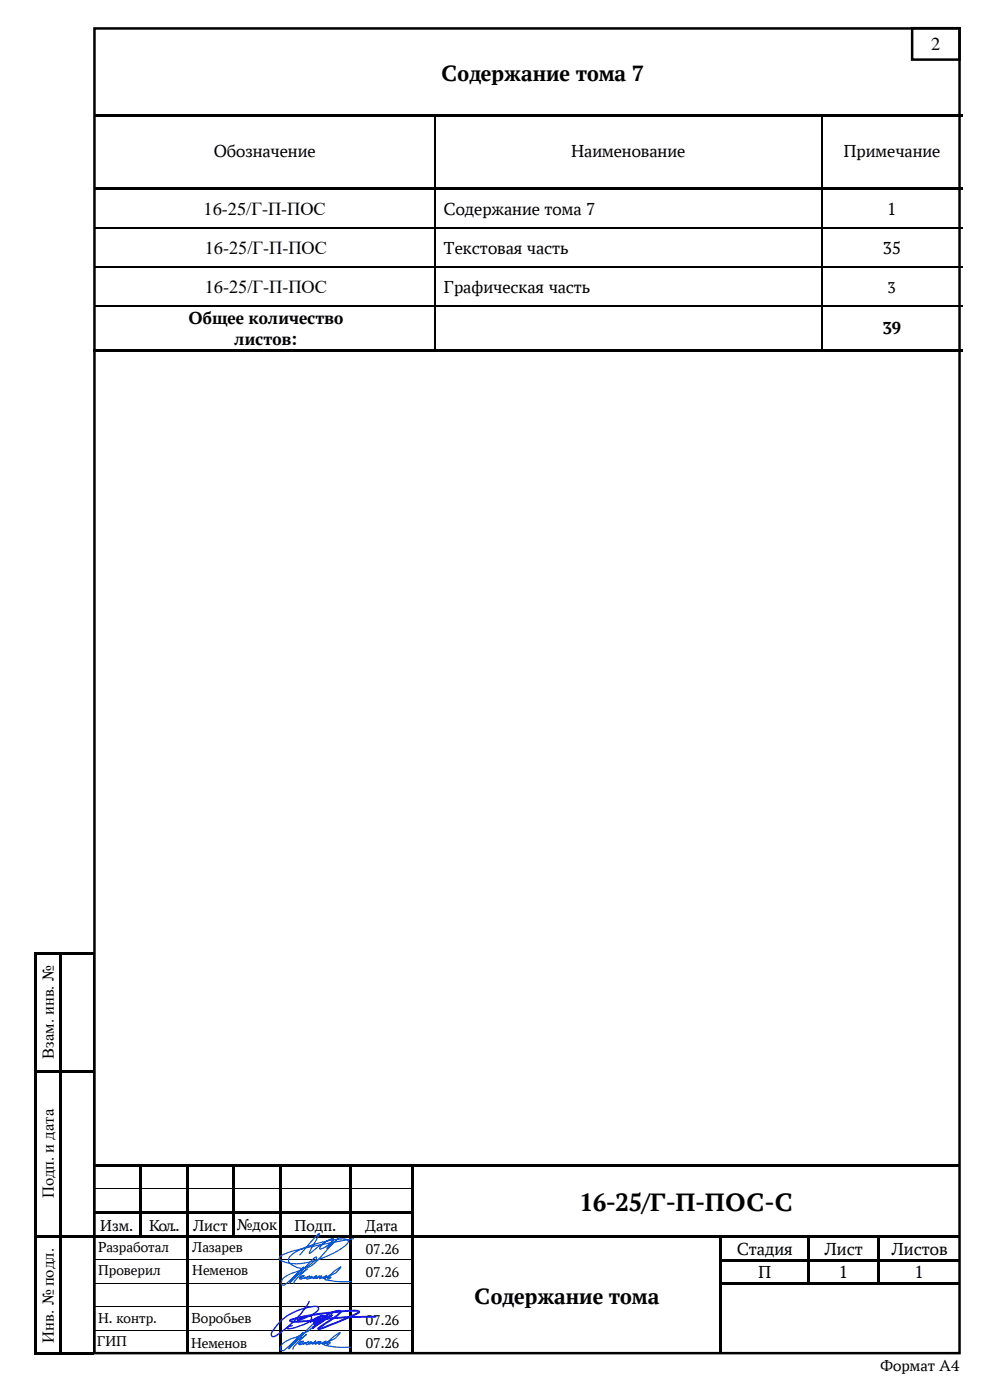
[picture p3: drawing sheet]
<svg xmlns="http://www.w3.org/2000/svg" width="210mm" height="297mm" viewBox="0 0 210 297" stroke-linecap="round" stroke-linejoin="round" font-family="sans-serif">
<g fill="#000">
<path d="M20.1 24.2h71.9v.5h-71.9z" fill-rule="evenodd"/>
<path d="M92.1 24.7h.2z" fill-rule="evenodd"/>
<path d="M92.1 24.2h.5v.5h-.5z" fill-rule="evenodd"/>
<path d="M92.6 24.2h81.7v.5h-81.7z" fill-rule="evenodd"/>
<path d="M174.3 24.7h.2z" fill-rule="evenodd"/>
<path d="M174.3 24.2h.5v.5h-.5z" fill-rule="evenodd"/>
<path d="M174.8 24.2h29.4v.5h-29.4z" fill-rule="evenodd"/>
<path d="M20.1 39.7h71.9v.5h-71.9z" fill-rule="evenodd"/>
<path d="M92.1 40.2l.2 .1z" fill-rule="evenodd"/>
<path d="M92.1 39.7h.5v.5h-.5z" fill-rule="evenodd"/>
<path d="M92.1 48.3h.2v.2h-.2z" fill-rule="evenodd"/>
<path d="M92.1 56.5h.2v.3h-.2z" fill-rule="evenodd"/>
<path d="M92.6 39.7h81.7v.5h-81.7z" fill-rule="evenodd"/>
<path d="M174.3 40.2l.2 .1z" fill-rule="evenodd"/>
<path d="M174.3 39.7h.5v.5h-.5z" fill-rule="evenodd"/>
<path d="M174.3 48.3h.2v.2h-.2z" fill-rule="evenodd"/>
<path d="M174.3 56.5h.2v.3h-.2z" fill-rule="evenodd"/>
<path d="M174.8 39.7h29.4v.5h-29.4z" fill-rule="evenodd"/>
<path d="M19.9 74h72.2v.5h-72.2z" fill-rule="evenodd"/>
<path d="M92.1 64.8h.2v.2h-.2z" fill-rule="evenodd"/>
<path d="M92.1 74h.5v.5h-.5z" fill-rule="evenodd"/>
<path d="M92.6 74h81.7v.5h-81.7z" fill-rule="evenodd"/>
<path d="M174.3 64.8h.2v.2h-.2z" fill-rule="evenodd"/>
<path d="M174.3 74h.5v.5h-.5z" fill-rule="evenodd"/>
<path d="M174.8 74h29.4v.5h-29.4z" fill-rule="evenodd"/>
<path d="M7.2 202h.5v.5h-.5z" fill-rule="evenodd"/>
<path d="M7.2 202h.5v.5h-.5z" fill-rule="evenodd"/>
<path d="M7.7 202h4.8v.5h-4.8z" fill-rule="evenodd"/>
<path d="M12.5 202.5h.5z" fill-rule="evenodd"/>
<path d="M12.5 202h.5v.5h-.5z" fill-rule="evenodd"/>
<path d="M13 202h6.7v.5h-6.7z" fill-rule="evenodd"/>
<path d="M19.7 202.5h.2z" fill-rule="evenodd"/>
<path d="M19.7 202h.2v.5h-.2z" fill-rule="evenodd"/>
<path d="M7.2 202.5h.5v24.5h-.5z" fill-rule="evenodd"/>
<path d="M7.2 227h.5v.5h-.5z" fill-rule="evenodd"/>
<path d="M7.7 227h4.8v.5h-4.8z" fill-rule="evenodd"/>
<path d="M12.5 202.5h.5v24.5h-.5z" fill-rule="evenodd"/>
<path d="M12.5 227h.5v.5h-.5z" fill-rule="evenodd"/>
<path d="M13 227h6.7v.5h-6.7z" fill-rule="evenodd"/>
<path d="M19.7 227h.2v.5h-.2z" fill-rule="evenodd"/>
<path d="M20 247.1h9.6v.5h-9.6z" fill-rule="evenodd"/>
<path d="M20 257.1h9.6v.5h-9.6z" fill-rule="evenodd"/>
<path d="M29.6 247.6h.5z" fill-rule="evenodd"/>
<path d="M29.6 247.1h.5v.5h-.5z" fill-rule="evenodd"/>
<path d="M29.6 247.6h.5v4.4h-.5z" fill-rule="evenodd"/>
<path d="M29.6 252h.5v.6h-.5z" fill-rule="evenodd"/>
<path d="M29.6 252.6h.5v4.5h-.5z" fill-rule="evenodd"/>
<path d="M29.6 257.1h.5v.5h-.5z" fill-rule="evenodd"/>
<path d="M30.1 247.1h9.4v.5h-9.4z" fill-rule="evenodd"/>
<path d="M30.1 257.1h9.4v.5h-9.4z" fill-rule="evenodd"/>
<path d="M39.5 247.6h.5z" fill-rule="evenodd"/>
<path d="M39.5 247.1h.5v.5h-.5z" fill-rule="evenodd"/>
<path d="M39.5 247.6h.5v4.4h-.5z" fill-rule="evenodd"/>
<path d="M39.5 252h.5v.6h-.5z" fill-rule="evenodd"/>
<path d="M39.5 252.6h.5v4.5h-.5z" fill-rule="evenodd"/>
<path d="M39.5 257.1h.5v.5h-.5z" fill-rule="evenodd"/>
<path d="M40 247.1h9.4v.5h-9.4z" fill-rule="evenodd"/>
<path d="M40 257.1h9.4v.5h-9.4z" fill-rule="evenodd"/>
<path d="M49.4 247.6h.5z" fill-rule="evenodd"/>
<path d="M49.4 247.1h.5v.5h-.5z" fill-rule="evenodd"/>
<path d="M49.4 247.6h.5v4.4h-.5z" fill-rule="evenodd"/>
<path d="M49.4 252h.5v.6h-.5z" fill-rule="evenodd"/>
<path d="M49.4 252.6h.5v4.5h-.5z" fill-rule="evenodd"/>
<path d="M49.4 257.1h.5v.5h-.5z" fill-rule="evenodd"/>
<path d="M49.9 247.1h9.3v.5h-9.3z" fill-rule="evenodd"/>
<path d="M49.9 257.1h9.3v.5h-9.3z" fill-rule="evenodd"/>
<path d="M59.2 247.6h.5z" fill-rule="evenodd"/>
<path d="M59.2 247.1h.5v.5h-.5z" fill-rule="evenodd"/>
<path d="M59.2 247.6h.5v4.4h-.5z" fill-rule="evenodd"/>
<path d="M59.2 252h.5v.6h-.5z" fill-rule="evenodd"/>
<path d="M59.2 252.6h.5v4.5h-.5z" fill-rule="evenodd"/>
<path d="M59.2 257.1h.5v.5h-.5z" fill-rule="evenodd"/>
<path d="M59.7 247.1h14.4v.5h-14.4z" fill-rule="evenodd"/>
<path d="M59.7 257.1h14.4v.5h-14.4z" fill-rule="evenodd"/>
<path d="M74.1 247.6h.5z" fill-rule="evenodd"/>
<path d="M74.1 247.1h.5v.5h-.5z" fill-rule="evenodd"/>
<path d="M74.1 247.6h.5v4.4h-.5z" fill-rule="evenodd"/>
<path d="M74.1 252h.5v.6h-.5z" fill-rule="evenodd"/>
<path d="M74.1 252.6h.5v4.5h-.5z" fill-rule="evenodd"/>
<path d="M74.1 257.1h.5v.5h-.5z" fill-rule="evenodd"/>
<path d="M74.6 247.1h12.7v.5h-12.7z" fill-rule="evenodd"/>
<path d="M74.6 257.1h12.7v.5h-12.7z" fill-rule="evenodd"/>
<path d="M87.3 247.6h.5z" fill-rule="evenodd"/>
<path d="M87.3 247.1h.5v.5h-.5z" fill-rule="evenodd"/>
<path d="M87.3 247.6h.5v4.4h-.5z" fill-rule="evenodd"/>
<path d="M87.3 252h.5v.6h-.5z" fill-rule="evenodd"/>
<path d="M87.3 252.6h.5v4.5h-.5z" fill-rule="evenodd"/>
<path d="M87.3 257.1h.5v.5h-.5z" fill-rule="evenodd"/>
<path d="M87.8 247.1h115.7v.5h-115.7z" fill-rule="evenodd"/>
<path d="M7.2 227.5h.5v34.5h-.5z" fill-rule="evenodd"/>
<path d="M7.2 262h.5v.6h-.5z" fill-rule="evenodd"/>
<path d="M7.7 262h4.8v.5h-4.8z" fill-rule="evenodd"/>
<path d="M12.5 227.5h.5v34.5h-.5z" fill-rule="evenodd"/>
<path d="M12.5 262h.5v.6h-.5z" fill-rule="evenodd"/>
<path d="M13 262h6.7v.5h-6.7z" fill-rule="evenodd"/>
<path d="M19.7 262h.2v.6h-.2z" fill-rule="evenodd"/>
<path d="M20 262.1h9.6v.5h-9.6z" fill-rule="evenodd"/>
<path d="M29.6 257.6h.5v4.5h-.5z" fill-rule="evenodd"/>
<path d="M29.6 262.1h.5v.5h-.5z" fill-rule="evenodd"/>
<path d="M30.1 262.1h9.4v.5h-9.4z" fill-rule="evenodd"/>
<path d="M39.5 257.6h.5v4.5h-.5z" fill-rule="evenodd"/>
<path d="M39.5 262.1h.5v.5h-.5z" fill-rule="evenodd"/>
<path d="M39.5 262.6h.5v4.5h-.5z" fill-rule="evenodd"/>
<path d="M39.5 267.1h.5v.5h-.5z" fill-rule="evenodd"/>
<path d="M39.5 267.6h.5v4.5h-.5z" fill-rule="evenodd"/>
<path d="M39.5 272.1h.5v.6h-.5z" fill-rule="evenodd"/>
<path d="M39.5 272.7h.5v4.4h-.5z" fill-rule="evenodd"/>
<path d="M39.5 277.1h.5v.6h-.5z" fill-rule="evenodd"/>
<path d="M40 262.1h9.4v.5h-9.4z" fill-rule="evenodd"/>
<path d="M49.4 257.6h.5v4.5h-.5z" fill-rule="evenodd"/>
<path d="M49.4 262.1h.5v.5h-.5z" fill-rule="evenodd"/>
<path d="M49.9 262.1h9.3v.5h-9.3z" fill-rule="evenodd"/>
<path d="M59.2 257.6h.5v4.5h-.5z" fill-rule="evenodd"/>
<path d="M59.2 262.1h.5v.5h-.5z" fill-rule="evenodd"/>
<path d="M59.2 262.6h.5v4.5h-.5z" fill-rule="evenodd"/>
<path d="M59.2 267.1h.5v.5h-.5z" fill-rule="evenodd"/>
<path d="M59.2 267.6h.5v4.5h-.5z" fill-rule="evenodd"/>
<path d="M59.2 272.1h.5v.6h-.5z" fill-rule="evenodd"/>
<path d="M59.2 272.7h.5v4.4h-.5z" fill-rule="evenodd"/>
<path d="M59.2 277.1h.5v.6h-.5z" fill-rule="evenodd"/>
<path d="M59.7 262.1h14.4v.5h-14.4z" fill-rule="evenodd"/>
<path d="M74.1 257.6h.5v4.5h-.5z" fill-rule="evenodd"/>
<path d="M74.1 262.1h.5v.5h-.5z" fill-rule="evenodd"/>
<path d="M74.1 262.6h.5v4.5h-.5z" fill-rule="evenodd"/>
<path d="M74.1 267.1h.5v.5h-.5z" fill-rule="evenodd"/>
<path d="M74.1 267.6h.5v4.5h-.5z" fill-rule="evenodd"/>
<path d="M74.1 272.1h.5v.6h-.5z" fill-rule="evenodd"/>
<path d="M74.1 272.7h.5v4.4h-.5z" fill-rule="evenodd"/>
<path d="M74.1 277.1h.5v.6h-.5z" fill-rule="evenodd"/>
<path d="M74.6 262.1h12.7v.5h-12.7z" fill-rule="evenodd"/>
<path d="M87.3 257.6h.5v4.5h-.5z" fill-rule="evenodd"/>
<path d="M87.3 262.1h.5v.5h-.5z" fill-rule="evenodd"/>
<path d="M87.3 262.6h.5v4.5h-.5z" fill-rule="evenodd"/>
<path d="M87.3 267.1h.5v.5h-.5z" fill-rule="evenodd"/>
<path d="M87.3 267.6h.5v4.5h-.5z" fill-rule="evenodd"/>
<path d="M87.3 272.1h.5v.6h-.5z" fill-rule="evenodd"/>
<path d="M87.3 272.7h.5v4.4h-.5z" fill-rule="evenodd"/>
<path d="M87.3 277.1h.5v.6h-.5z" fill-rule="evenodd"/>
<path d="M87.8 262.1h64.8v.5h-64.8z" fill-rule="evenodd"/>
<path d="M152.6 262.6h.6z" fill-rule="evenodd"/>
<path d="M152.6 262.1h.6v.5h-.6z" fill-rule="evenodd"/>
<path d="M152.6 262.6h.6v4.5h-.6z" fill-rule="evenodd"/>
<path d="M152.6 267.1h.6v.5h-.6z" fill-rule="evenodd"/>
<path d="M152.6 267.6h.6v4.5h-.6z" fill-rule="evenodd"/>
<path d="M152.6 272.1h.6v.6h-.6z" fill-rule="evenodd"/>
<path d="M152.6 272.7h.6v4.4h-.6z" fill-rule="evenodd"/>
<path d="M152.6 277.1h.6v.6h-.6z" fill-rule="evenodd"/>
<path d="M153.2 262.1h18.1v.5h-18.1z" fill-rule="evenodd"/>
<path d="M153.2 267.1h18.1v.5h-18.1z" fill-rule="evenodd"/>
<path d="M153.2 272.1h18.1v.5h-18.1z" fill-rule="evenodd"/>
<path d="M171.3 262.6h.5z" fill-rule="evenodd"/>
<path d="M171.3 262.1h.5v.5h-.5z" fill-rule="evenodd"/>
<path d="M171.3 262.6h.5v4.5h-.5z" fill-rule="evenodd"/>
<path d="M171.3 267.1h.5v.5h-.5z" fill-rule="evenodd"/>
<path d="M171.3 267.6h.5v4.5h-.5z" fill-rule="evenodd"/>
<path d="M171.3 272.1h.5v.5h-.5z" fill-rule="evenodd"/>
<path d="M171.8 262.1h14.3v.5h-14.3z" fill-rule="evenodd"/>
<path d="M171.8 267.1h14.3v.5h-14.3z" fill-rule="evenodd"/>
<path d="M171.8 272.1h14.3v.5h-14.3z" fill-rule="evenodd"/>
<path d="M186.1 262.6h.5z" fill-rule="evenodd"/>
<path d="M186.1 262.1h.5v.5h-.5z" fill-rule="evenodd"/>
<path d="M186.1 262.6h.5v4.5h-.5z" fill-rule="evenodd"/>
<path d="M186.1 267.1h.5v.5h-.5z" fill-rule="evenodd"/>
<path d="M186.1 267.6h.5v4.5h-.5z" fill-rule="evenodd"/>
<path d="M186.1 272.1h.5v.5h-.5z" fill-rule="evenodd"/>
<path d="M186.6 262.1h16.9v.5h-16.9z" fill-rule="evenodd"/>
<path d="M186.6 267.1h16.9v.5h-16.9z" fill-rule="evenodd"/>
<path d="M186.6 272.1h16.9v.5h-16.9z" fill-rule="evenodd"/>
<path d="M7.2 262.6h.5v24.4h-.5z" fill-rule="evenodd"/>
<path d="M7.2 287h.5v.5h-.5z" fill-rule="evenodd"/>
<path d="M7.2 287h.5v.5h-.5z" fill-rule="evenodd"/>
<path d="M7.7 287h4.8v.5h-4.8z" fill-rule="evenodd"/>
<path d="M12.5 262.6h.5v24.4h-.5z" fill-rule="evenodd"/>
<path d="M12.5 287h.5v.5h-.5z" fill-rule="evenodd"/>
<path d="M13 287h6.7v.5h-6.7z" fill-rule="evenodd"/>
<path d="M19.7 287h.2v.5h-.2z" fill-rule="evenodd"/>
<path d="M39.5 277.7h.5v4.4h-.5z" fill-rule="evenodd"/>
<path d="M39.5 282.1h.5v.6h-.5z" fill-rule="evenodd"/>
<path d="M39.5 282.7h.5v4.4h-.5z" fill-rule="evenodd"/>
<path d="M59.2 277.7h.5v4.4h-.5z" fill-rule="evenodd"/>
<path d="M59.2 282.1h.5v.6h-.5z" fill-rule="evenodd"/>
<path d="M59.2 282.7h.5v4.4h-.5z" fill-rule="evenodd"/>
<path d="M74.1 277.7h.5v4.4h-.5z" fill-rule="evenodd"/>
<path d="M74.1 282.1h.5v.6h-.5z" fill-rule="evenodd"/>
<path d="M74.1 282.7h.5v4.4h-.5z" fill-rule="evenodd"/>
<path d="M87.3 277.7h.5v4.4h-.5z" fill-rule="evenodd"/>
<path d="M87.3 282.1h.5v.6h-.5z" fill-rule="evenodd"/>
<path d="M87.3 282.7h.5v4.4h-.5z" fill-rule="evenodd"/>
<path d="M152.6 277.7h.6v4.4h-.6z" fill-rule="evenodd"/>
<path d="M152.6 282.1h.6v.6h-.6z" fill-rule="evenodd"/>
<path d="M152.6 282.7h.6v4.4h-.6z" fill-rule="evenodd"/>
</g>
<g fill="none" stroke="#000" stroke-width=".21">
<path d="M19.8 202.5v24.5M19.8 227.5v34.5M20 252.1h9.6M30.1 252.1h9.4M40 252.1h9.4M49.9 252.1h9.3M59.7 252.1h14.4M74.6 252.1h12.7M19.8 262.6v24.4M20 267.2h19.5M20 272.2h19.5M20 277.2h19.5"/>
<path d="M40 267.2h19.2M40 272.2h19.2M40 277.2h19.2M59.7 267.2h14.4M59.7 272.2h14.4M59.7 277.2h14.4M74.6 267.2h12.7M74.6 272.2h12.7M74.6 277.2h12.7M20 282.2h19.5M40 282.2h19.2M59.7 282.2h14.4"/>
<path d="M74.6 282.2h12.7"/>
</g>
<path d="M20 6h183.6v281.1h-183.6zM193.5 6h10.1v6.6h-10.1z" fill="none" stroke="#000" stroke-width=".53"/>
<g fill="none" stroke="#000" stroke-width=".25">
<path d="M92.2 24.7v15M174.4 24.7v15M20.1 48.4h71.9M20.1 56.6h71.9M92.2 40.3v8M92.2 48.5v8M92.2 56.8v8M92.3 48.4h82M92.3 56.6h82M174.4 40.3v8M174.4 48.5v8M174.4 56.8v8"/>
<path d="M174.5 48.4h29.7M174.5 56.6h29.7M20.1 64.9h71.9M92.2 65v9M92.3 64.9h82M174.4 65v9M174.5 64.9h29.7"/>
</g>
<path d="M62.3 270.9l2.2-2.1-4 3.7-.2 .1h-.5a1.44 1.44 0 0 1 1-1.9l.5-.3a12.5 12.5 0 0 0 5.8-3.4l.1-.3h-.2l-.6 .4-5 5.2a4.3 4.3 0 0 1 2.9-2.4l.9-.7-1.5 1.3a3.2 3.2 0 0 0-1.4 1.8M63.6 271.2l.9-.6a.64 .64 0 0 0-.7 .1 .64 .64 0 0 0-.2 .7l1.3-.5-.4 .4 .2-.1 .9-.5-.5 .3v.3l.2 .1 .9-.7-.5 .6 1.4-.7-.7 .7 1.4-.6-.8 .6 1.3-.6-.5 .6 1.5-.7-.8 .7 .6-.3a5.4 5.4 0 0 0 3.2-2.1l-.7 .3-1.3 1.1-.6 .5-.2 .5 .7-.3a1.5 1.5 0 0 0-1.3 .4 16 16 0 0 0 5.6 .5M75 262.8l-8.9 1.7a20.5 20.5 0 0 0-6.6 2l-.3 .4a1.43 1.43 0 0 0 1.4 .9 14.1 14.1 0 0 0 9.4-1.6 8.4 8.4 0 0 0 3.9-2.7 .65 .65 0 0 0-.9-.7 24.5 24.5 0 0 0-10.9 3.2 1.37 1.37 0 0 0-.7 1.9 3.8 3.8 0 0 0 5.9-.5l3.3-3.6 1.3-1.1-2.6 2.1 1.3-1.6 .1-.4a3.9 3.9 0 0 0-2.9 2.1 4.3 4.3 0 0 0 2.9-2v-.1a6.8 6.8 0 0 0-3.2 1.7l-1.9 1.4 .1-.4 2.1-3.8-1.4 1.3-2.8 3.2M62.2 284.8l2.1-2.1-3.9 3.7-.3 .2-.5-.1a1.44 1.44 0 0 1 1.1-1.9l.5-.3a12.5 12.5 0 0 0 5.8-3.4v-.3h-.1l-.6 .4-5.1 5.2a4.3 4.3 0 0 1 2.9-2.4l.9-.7-1.5 1.3a3.2 3.2 0 0 0-1.4 1.8M63.4 285.1l1-.6a.64 .64 0 0 0-.7 .1 .64 .64 0 0 0-.2 .7l1.3-.5-.5 .4 .2-.1 1-.5-.5 .3-.1 .3 .2 .1 .9-.7-.4 .6 1.4-.7-.8 .7 1.5-.6-.8 .6 1.2-.6-.5 .6 1.6-.7-.8 .7 .5-.3a5.4 5.4 0 0 0 3.2-2.1l-.7 .3-1.3 1.1-.6 .5-.1 .5 .6-.3a1.5 1.5 0 0 0-1.3 .4 16 16 0 0 0 5.6 .5" fill="none" stroke="#0856d4" stroke-width=".25"/>
<path d="M65.6 276.1a19.8 19.8 0 0 1-7.5 7.5l-.5-.3a1.05 1.05 0 0 1 .4-1.1 11.6 11.6 0 0 1 9.3-5l.3 .4a3.3 3.3 0 0 1-2.3 1.7l-2.1 .9-.1-.1a4.1 4.1 0 0 1 2.9-.8l.1 .2a1.43 1.43 0 0 1-1.1 1.2l-2.3 .9-1.8 .2v-.2l.2-.1 .9-.3M79.7 279.3h-3.4a99.7 99.7 0 0 0-12.5 1l-.7 .1a1.9 1.9 0 0 1-1.6-.3l.2-.1a56.2 56.2 0 0 1 13.7-2l.6 .1 .2 .2a46.7 46.7 0 0 1-8.5 3.6h-.3l2.8-2a4.4 4.4 0 0 0 2-1.7l-.1-.1a6.6 6.6 0 0 0-4.8 2.5l-1 1.1 4.1-2.7-2.7 1.1a.86 .86 0 0 1-1.2 .1l.1-.1a2.66 2.66 0 0 1 2.5-.9v.1a3.5 3.5 0 0 1-2.4 1.7l-.1-.1a2.58 2.58 0 0 1 1.6-1.8l-.9 .4-1.5 .9M79.7 279.4l-5.8 .1-4.7 .4a35.4 35.4 0 0 1-7.5 .5l-.2-.2a22.1 22.1 0 0 1 6.8-1.4l6.4-.7a1.75 1.75 0 0 1 1.6 .3 50.2 50.2 0 0 1-8.5 3.6l-.3-.1 3.9-2.6 .8-.8v-.3a5.7 5.7 0 0 0-4.4 2.1l-1.5 1.5 4.2-2.8-2.7 1.2a.82 .82 0 0 1-1.2 .1l.1-.1a2.83 2.83 0 0 1 2.4-.9 3.4 3.4 0 0 1-2.3 1.8l-.1-.1a3.2 3.2 0 0 1 1.6-1.8l-1.6 .8-.9 .5" fill="none" stroke="#1616e3" stroke-width=".3"/>
<text font-size="5.6" x="123" y="256.8">16-25/Г-П-ПОС-С</text>
<g font-size="5">
<text x="93.5" y="17.1">Содержание тома 7</text>
<text x="100.5" y="276.6">Содержание тома</text>
</g>
<g font-size="3.9">
<text x="197.6" y="10.7">2</text>
<text x="45.3" y="33.3">Обозначение</text>
<text x="121.1" y="33.3">Наименование</text>
<text x="178.9" y="33.3">Примечание</text>
<text x="43.2" y="45.6">16-25/Г-П-ПОС</text>
<text x="94.1" y="45.6">Содержание тома 7</text>
<text x="188.2" y="45.6">1</text>
<text x="43.4" y="53.9">16-25/Г-П-ПОС</text>
<text x="94.1" y="53.9">Текстовая часть</text>
<text x="187.3" y="53.9">35</text>
<text x="43.4" y="62.2">16-25/Г-П-ПОС</text>
<text x="94.1" y="62.2">Графическая часть</text>
<text x="40" y="68.7">Общее количество</text>
<text x="187.3" y="70.9">39</text>
<text x="49.7" y="73.1">листов:</text>
<text x="156.3" y="266.2">Стадия</text>
<text x="174.9" y="266.2">Лист</text>
<text x="189.1" y="266.2">Листов</text>
<text x="160.8" y="271.2">П</text>
<text x="178" y="271.2">1</text>
<text x="194.1" y="271.2">1</text>
</g>
<g font-size="3.5">
<text x="188.3" y="62.1">3</text>
<text x="11.4" y="224.6" transform="rotate(-90 11.4 224.6)">Взам. инв. №</text>
<text x="11.4" y="254.2" transform="rotate(-90 11.4 254.2)">Подп. и дата</text>
<text x="21.3" y="261.1">Изм.</text>
<text x="31.7" y="261.1">Кол..</text>
<text x="40.9" y="261.1">Лист</text>
<text x="50.2" y="260.9">№док</text>
<text x="62.5" y="261.1">Подп.</text>
<text x="77.4" y="261.1">Дата</text>
<text x="11.4" y="284.8" transform="rotate(-90 11.4 284.8)">Инв. № подл.</text>
<text x="186.7" y="290.9">Формат А4</text>
</g>
<g font-size="3.2">
<text x="20.8" y="265.6">Разработал</text>
<text x="40.8" y="265.6">Лазарев</text>
<text x="77.6" y="266">07.26</text>
<text x="20.8" y="270.6">Проверил</text>
<text x="40.8" y="270.6">Неменов</text>
<text x="77.6" y="271">07.26</text>
<text x="20.8" y="280.6">Н. контр.</text>
<text x="40.5" y="280.6">Воробьев</text>
<text x="77.6" y="281">07.26</text>
<text x="20.5" y="285.6">ГИП</text>
<text x="40.5" y="286">Неменов</text>
<text x="77.6" y="286">07.26</text>
</g>
</svg>
